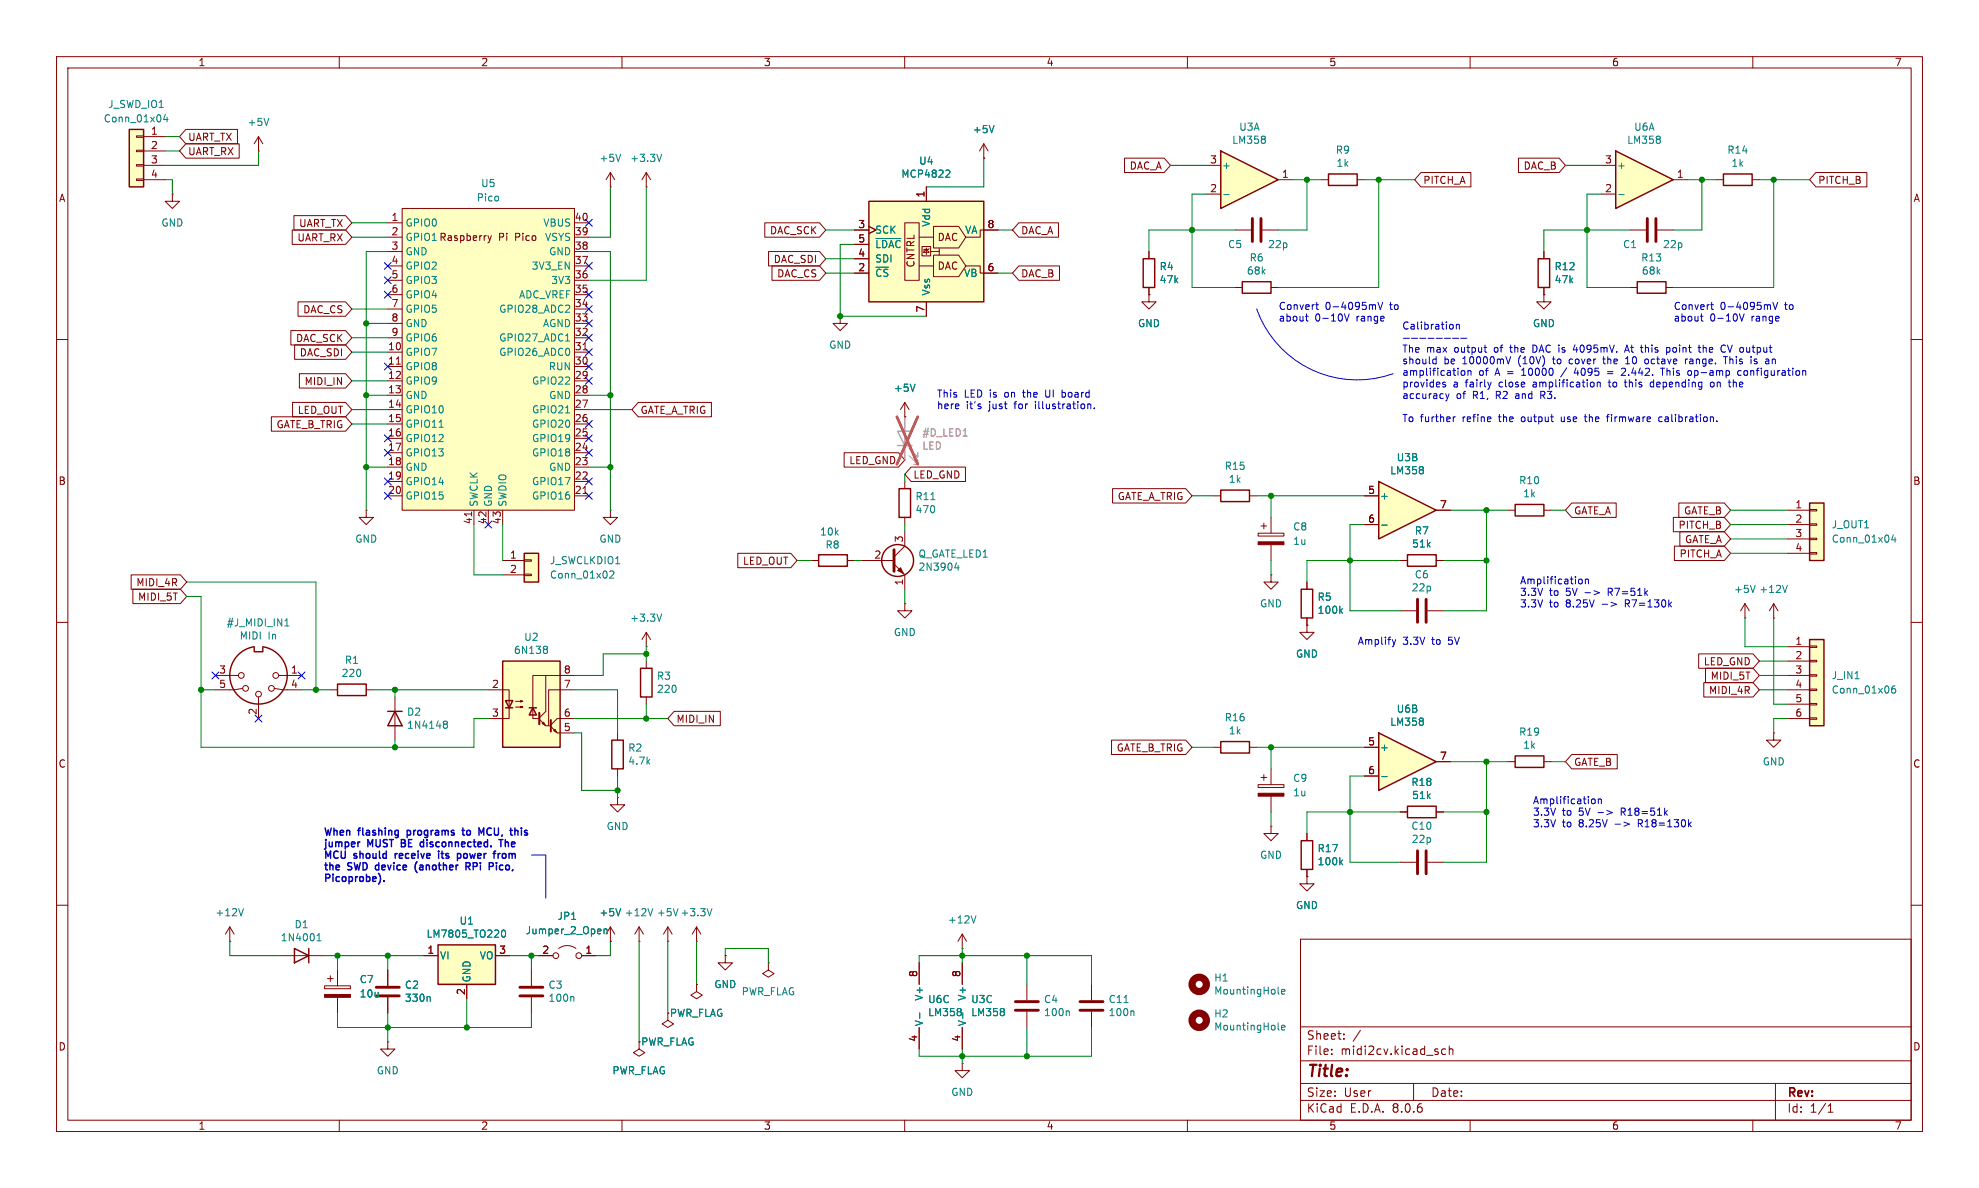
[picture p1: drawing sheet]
<svg xmlns="http://www.w3.org/2000/svg" width="350mm" height="210mm" viewBox="0 0 350 210" stroke-linecap="round" stroke-linejoin="round" font-family="sans-serif">
<g fill="none" stroke="#840000" stroke-width=".18">
<path d="M10 10h330v190h-330zM12 12h326v186h-326zM60 10v2M110 10v2M160 10v2M210 10v2M260 10v2M310 10v2M233.7 31.8h1.2M240 31.8h1.3M303.5 31.8h1.3M309.9 31.8h1.2"/>
<path d="M10 60h2M338 60h2M266.7 90.2h1.3M273 90.2h1.3M10 110h2M338 110h2M109.2 129.6v1.2M109.2 135.9v1.3M313.7 129.6v1.2h1.3l-1.3 1.3-1.3-1.3h1.3M313.7 129.6h.1M109.2 141v1.3h1.3l-1.3 1.2-1.3-1.2h1.3M109.2 141h.1"/>
<path d="M10 160h2M95.2 168.9h2.6M98.8 167.7a2.54 2.54 0 0 1 3.1 0M102.9 168.9h2.5M107.9 166.4h.1M107.9 163.8l-.7 1.3M107.9 163.8v2.6M107.9 163.8l.8 1.3M230 166h108v32h-108zM338 160h2M60 198v2M110 198v2"/>
<path d="M160 198v2M210 198v2M230 194.5h108M230 191.5h108M230 187.5h108M230 181.5h108M235.5 186.3v.1M235.5 185.5v.1M237.7 183.6v.1M237.7 182.8v.1M240.6 182.1l-1.3 2M250 191.5v3"/>
<path d="M255.7 185.5l-.5-.1-.2 .3v.4l.1 .2h.6M256.3 185.5l.2-.1 .4 .1 .1 .9M256.3 184.9v1.5M260 198v2M310 198v2M314 191.5v6.5M323.3 196.6h.9M323.3 195.5l.4-.4v1.5"/>
<circle cx="98.3" cy="168.9" r=".51"/>
<circle cx="102.4" cy="168.9" r=".51"/>
</g>
<path d="M106.8 164.2v.9M106.8 164.3l.2-.1 .3 .1 .1 .8M109.8 160.6l-.5 1.3" fill="none" stroke="#008484" stroke-width=".18"/>
<path d="M234.9 30.8h5.1v2h-5.1zM304.8 30.8h5.1v2h-5.1zM268 89.2h5v2h-5zM108.2 130.8h2v5.1h-2z" fill="none" stroke="#840000" stroke-width=".25"/>
<path d="M243.8 85.1l10.2 5.1-10.2 5.1z" fill="#ffffc2"/>
<path d="M243.8 85.1l10.2 5.1-10.2 5.1z" fill="none" stroke="#840000" stroke-width=".25"/>
<path d="M222.5 94.3h4.6v.5h-4.6zM223 93h1M223.5 92.5v1M224.8 91.5v2.8M224.8 96.3v2.8M241.3 87.6h2.5M241.3 92.7h2.5M254 90.2h2.5" fill="none" stroke="#840000" stroke-width=".18"/>
<path d="M244.4 92.8h.9M251.7 82.6v.3M251.7 83.2v.4" fill="none" stroke="#008484" stroke-width=".18"/>
<path d="M222.5 95.8h4.6v.5h-4.6z" fill="#840000" stroke="#840000" stroke-width=".18"/>
<path d="M285.7 26.7l10.2 5.1-10.2 5z" fill="#ffffc2"/>
<path d="M285.7 26.7l10.2 5.1-10.2 5z" fill="none" stroke="#840000" stroke-width=".25"/>
<path d="M283.2 34.3h2.5M283.2 29.2h2.5M295.9 31.8h2.5M288.3 40.7h2.8M293.1 40.7h2.8M308.6 109.2h.1M308.6 106.7l-.8 1.3M308.6 106.7v2.5M308.6 106.7l.8 1.3" fill="none" stroke="#840000" stroke-width=".18"/>
<path d="M286.3 34.4h.9M293.6 24.2v.3M293.6 24.7v.5M310.4 103.5l-.4 1.2" fill="none" stroke="#008484" stroke-width=".18"/>
<path d="M291.3 38.6v4.1M292.9 38.6v4.1" fill="none" stroke="#840000" stroke-width=".51"/>
<path d="M320 88.9h2.6v10.2h-2.6z" fill="#ffffc2"/>
<g fill="none" stroke="#840000" stroke-width=".18">
<path d="M218.4 50.8h1.3M224.8 50.8h1.3M214.6 87.6h1.3M221 87.6h1.2M316.2 90.2h3.8M316.2 92.7h3.8M316.2 95.3h3.8M316.2 97.8h3.8M320 97.7h1.3v.2h-1.3zM320 95.1h1.3v.3h-1.3zM320 92.6h1.3v.3h-1.3zM320 90.1h1.3v.2h-1.3z"/>
<path d="M114.3 114.3h.1M114.3 111.8l-.8 1.2M114.3 111.8v2.5M114.3 116.9v1.2M114.3 111.8l.8 1.2M313.7 109.2h.1M313.7 106.7l-.8 1.3M313.7 106.7v2.5M313.7 106.7l.8 1.3M114.3 123.2v1.3M170.2 167.7h.1M170.2 165.1l-.8 1.3"/>
<path d="M170.2 165.1v2.6M170.2 170.2v3.8M170.2 165.1l.7 1.3M181.6 174v2.8M181.6 178.8v2.8M170.2 181.6v3.8"/>
</g>
<path d="M219.7 49.8h5.1v2h-5.1zM215.9 86.6h5.1v2.1h-5.1zM320 88.9h2.6v10.2h-2.6zM113.3 118.1h2v5.1h-2z" fill="none" stroke="#840000" stroke-width=".25"/>
<path d="M334.8 94.5l-.3 .9h.8M335.1 95v.8M117 108.5l-.4 1.3M316.1 103.5l-.4 1.2M170.3 179v1M172.6 161.9l-.4 1.3M177.6 178.4v.3M177.6 178.9v.5M188.9 178.7l.2 .2v.6" fill="none" stroke="#008484" stroke-width=".18"/>
<path d="M179.6 178.6h4M179.6 177.1h4" fill="none" stroke="#840000" stroke-width=".51"/>
<path d="M320 113h2.6v15.3h-2.6z" fill="#ffffc2"/>
<g fill="none" stroke="#840000" stroke-width=".18">
<path d="M218.4 40.7h2.8M223.3 40.7h2.8M273 52.1v1.3h1.3l-1.3 1.2-1.2-1.2h1.2M273 52.1h.1M273 44.5v1.2M273 50.8v1.3M288.3 50.8h1.3M294.6 50.8h1.3M143.5 99.1h1.3M149.9 99.1h1.2M316.2 114.3h3.8M316.2 116.9h3.8"/>
<path d="M316.2 119.4h3.8M320 119.3h1.3v.2h-1.3zM320 116.7h1.3v.3h-1.3zM320 114.2h1.3v.2h-1.3zM316.2 121.9h3.8M316.2 124.5h3.8M316.2 127h3.8M320 126.9h1.3v.2h-1.3zM320 124.4h1.3v.2h-1.3zM320 121.8h1.3v.3h-1.3zM193 174v2.8M193 178.8v2.8"/>
</g>
<path d="M272 45.7h2.1v5.1h-2.1zM289.6 49.8h5v2h-5zM144.8 98.1h5.1v2h-5.1zM320 113h2.6v15.3h-2.6z" fill="none" stroke="#840000" stroke-width=".25"/>
<path d="M328.1 120h.7M335.1 121.2l-.3 .1a.85 .85 0 0 0 0 1.2l.4-.1 .1-.4-.3-.3-.3 .1-.2 .2M198.8 177.2h.7M200.4 178.7l.1 .2v.6M226 175.5l.2 .2M226.7 175.3l.6-.1-.1-.3h-.4l-.1 .2v.6h.5M226 181.9l.2 .2M226.7 181.7l.6-.2-.1-.2-.4-.1-.1 .2v.6h.5" fill="none" stroke="#008484" stroke-width=".18"/>
<path d="M221.5 38.6v4.1M223 38.6v4.1M191 178.6h4.1M191 177.1h4.1" fill="none" stroke="#840000" stroke-width=".51"/>
<g fill="none" stroke="#840000" stroke-width="1.3">
<circle cx="212.1" cy="174" r="1.27"/>
<circle cx="212.1" cy="180.4" r="1.27"/>
</g>
<path d="M215.9 26.7l10.2 5.1-10.2 5z" fill="#ffffc2"/>
<path d="M215.9 26.7l10.2 5.1-10.2 5zM45 114.3a5.1 5.1 0 0 0-3.6 7.8 5.1 5.1 0 0 0 8.6 0 5.1 5.1 0 0 0-3.5-7.8M45 114.4v.8h1.5v-.8M59.7 120.9h5.1v2.1h-5.1zM68.6 125.7h2.5M69.8 125.7l1.3 2.6h-2.5zM215.9 131.1h5.1v2h-5.1zM268 133.6h5v2.1h-5zM248.9 142.5h5.1v2h-5.1z" fill="none" stroke="#840000" stroke-width=".25"/>
<g fill="none" stroke="#840000" stroke-width=".18">
<path d="M45.7 26.7h.1M45.7 24.1v2.6M45.7 24.1l-.7 1.3M45.7 24.1l.8 1.3M213.4 34.3h2.5M213.4 29.2h2.5M226.1 31.8h2.5M64.8 90.2v1.3h1.2l-1.2 1.2-1.3-1.2h1.3M64.8 90.2h.1M38.1 119.4h4.1M49.3 119.4h4M42.9 121.7l-1.5 .2h-3.3"/>
<path d="M45.7 123.2v3.8M48.5 121.7l1.5 .2h3.3M58.4 121.9h1.3M64.8 121.9h1.2M69.8 123.2v7.6M214.6 132.1h1.3M221 132.1h1.2M222.5 138.7h4.6v.5h-4.6zM223 137.4h1M223.5 136.9v1M224.8 135.9v2.8M266.7 134.6h1.3"/>
<path d="M273 134.6h1.3M224.8 140.7v2.8M247.6 152.4h2.8M247.6 143.5h1.3M252.5 152.4h2.8M254 143.5h1.3"/>
<circle cx="42.7" cy="119.4" r=".51"/>
<circle cx="48.8" cy="119.4" r=".51"/>
<circle cx="43.4" cy="121.7" r=".51"/>
<circle cx="45.7" cy="122.7" r=".51"/>
<circle cx="48" cy="121.7" r=".51"/>
</g>
<path d="M47.5 20.9l-.4 1.3M216.4 34.4h1M223.7 24.2v.3M223.7 24.7v.5M50.4 110.7h.7M50.5 109.7l.2-.3v1.3M78.5 128h.1M78.5 127.5h.4l.2 .1v.2l-.2 .2M78.6 128h.3M78.6 128l-.1 .1M78.9 128l.2 .3v.3l-.2 .1h-.4" fill="none" stroke="#008484" stroke-width=".18"/>
<path d="M222.5 140.2h4.6v.5h-4.6z" fill="#840000" stroke="#840000" stroke-width=".18"/>
<path d="M250.7 150.4v4.1M252.2 150.4v4.1" fill="none" stroke="#840000" stroke-width=".51"/>
<path d="M88.9 116.9h10.2v15.2h-10.2z" fill="#ffffc2"/>
<path d="M88.9 116.9h10.2v15.2h-10.2zM89.4 123.8h1.3l-.7 1.3zM89.4 125.1h1.3M93.6 125.1h1.3M94.2 125.1l.7 1.3h-1.3z" fill="none" stroke="#840000" stroke-width=".25"/>
<g fill="none" stroke="#840000" stroke-width=".18">
<path d="M107.9 90.2v1.3h1.3l-1.3 1.2-1.2-1.2h1.2M107.9 90.2h.1M96.5 119.4h-2.3v7.6h1M101.6 119.4h-5.1v6.3l-1.1 1.2M86.4 121.9h3.6v5.1h-3.6M91.2 125h1.3l-.4 .1v-.2l.4 .1M91.2 124h1.3l-.4 .1v-.3l.4 .2M95.4 127.1l1.1 1.2h.7M95.9 127.9l.2-.2 .3 .5zM97.4 128.4l1.2 1.2h3M97.9 129.2l.3-.3 .2 .5zM101.6 121.9h-4.6v6.4"/>
<path d="M101.6 127h-3l-1.2 1.2"/>
</g>
<path d="M95.4 126v2M97.4 127.3v2" fill="none" stroke="#840000" stroke-width=".36"/>
<path d="M96.3 114.2h.3l.2 .3-.2 .3M96.3 114.8h.3M96.6 114.8l.2 .2v.3l-.1 .1-.4 .1" fill="none" stroke="#008484" stroke-width=".18"/>
<path d="M22.9 22.9h2.5v10.1h-2.5z" fill="#ffffc2"/>
<path d="M24.1 31.6h1.3v.3h-1.3zM24.1 29.1h1.3v.3h-1.3zM24.1 26.6h1.3v.2h-1.3zM24.1 24h1.3v.3h-1.3zM25.4 24.1h3.8M25.4 26.7h3.8M25.4 29.2h3.8M25.4 31.8h3.8M30.5 34.3v1.3h1.2l-1.2 1.2-1.3-1.2h1.3M30.5 34.3h.1" fill="none" stroke="#840000" stroke-width=".18"/>
<path d="M22.9 22.9h2.5v10.1h-2.5z" fill="none" stroke="#840000" stroke-width=".25"/>
<path d="M29.2 20.2l-.3 .9h.8M29.5 20.7v.9" fill="none" stroke="#008484" stroke-width=".18"/>
<path d="M92.7 97.8h2.5v5.1h-2.5z" fill="#ffffc2"/>
<g fill="none" stroke="#840000" stroke-width=".18">
<path d="M107.9 33h.1M107.9 30.5l-.7 1.3M107.9 30.5v2.5M107.9 30.5l.8 1.3M114.3 33h.1M114.3 30.5l-.8 1.3M114.3 30.5v2.5M114.3 30.5l.8 1.3M88.9 99.1h3.8M92.7 99h1.3v.2h-1.3zM247.6 99.1h1.3M254 99.1h1.3"/>
<path d="M88.9 101.6h3.8M92.7 101.5h1.3v.2h-1.3zM160 106.7v1.3h1.3l-1.3 1.2-1.3-1.2h1.3M160 106.7h.1M224.8 101.6v1.3h1.3l-1.3 1.3-1.3-1.3h1.3M224.8 101.6h.1M231.1 110.5v1.3h1.3l-1.3 1.2-1.2-1.2h1.2M231.1 110.5h.1M231.1 102.9v1.3M231.1 109.2v1.3M247.6 108h2.8M252.5 108h2.8"/>
<path d="M68.6 184.2v1.2h1.2l-1.2 1.3-1.3-1.3h1.3M68.6 184.2h.1"/>
</g>
<path d="M92.7 97.8h2.5v5.1h-2.5zM248.9 98.1h5.1v2h-5.1zM230.1 104.2h2.1v5h-2.1z" fill="none" stroke="#840000" stroke-width=".25"/>
<path d="M109.8 27.3l-.5 1.2M117 27.3l-.4 1.2M107.8 101l.5-.1 .3 .4-.8 .9h.8M237.1 107.9l.3 .5M237.4 107.6l-.4 .5" fill="none" stroke="#008484" stroke-width=".18"/>
<path d="M250.7 105.9v4.1M252.2 105.9v4.1" fill="none" stroke="#840000" stroke-width=".51"/>
<path d="M77.5 167h10.1v7h-10.1z" fill="#ffffc2"/>
<path d="M77.5 167h10.1v7h-10.1z" fill="none" stroke="#840000" stroke-width=".25"/>
<path d="M74.9 168.9h2.6M82.5 174v2.5M87.6 168.9h2.6M94 171.5v2.8M94 176.3v2.8" fill="none" stroke="#840000" stroke-width=".18"/>
<path d="M88.8 164.5l.2-.1a.68 .68 0 0 1 .4 .6 .68 .68 0 0 1-.4 .7l-.2-.1-.1-.4zM101.3 176.2l.2 .1v.7" fill="none" stroke="#008484" stroke-width=".18"/>
<path d="M91.9 176h4.1M91.9 174.5h4.1" fill="none" stroke="#840000" stroke-width=".51"/>
<path d="M243.8 129.6l10.2 5-10.2 5.1z" fill="#ffffc2"/>
<g fill="none" stroke="#840000" stroke-width=".25">
<path d="M202.2 45.7h2v5.1h-2zM159 86.4h2v5.1h-2zM243.8 129.6l10.2 5-10.2 5.1zM230.1 148.6h2.1v5.1h-2.1zM52.1 167.7l2.5 1.2-2.5 1.3zM54.6 167.7v2.5"/>
<circle cx="158.7" cy="99.1" r="2.82"/>
</g>
<g fill="none" stroke="#840000" stroke-width=".18">
<path d="M148.6 55.9v1.3h1.3l-1.3 1.2-1.3-1.2h1.3M148.6 55.9h.1M203.2 52.1v1.3h1.3l-1.3 1.2-1.3-1.2h1.3M203.2 52.1h.1M203.2 44.5v1.2M203.2 50.8v1.3M160 73.7h.1M160 71.1v2.6M160 71.1l-.7 1.3M160 71.1l.8 1.3M152.4 99.1h5.7M158.1 99.7l1.9 1.9v2.6"/>
<path d="M160 94v2.5l-1.9 1.9M160 85.1v1.3M160 91.5v1.2M241.3 132.1h2.5M241.3 137.2h2.5M254 134.6h2.5M224.8 146.1v1.2h1.3l-1.3 1.3-1.3-1.3h1.3M224.8 146.1h.1M231.1 155v1.2h1.3l-1.3 1.3-1.2-1.3h1.2M231.1 155h.1M231.1 147.3v1.3M231.1 153.7v1.3"/>
<path d="M40.6 166.4h.1M40.6 163.8l-.7 1.3M40.6 163.8v2.6M40.6 163.8l.8 1.3M49.5 168.9h7.6M57.4 174.3h4.6v.5h-4.6zM57.9 173h1M58.4 172.5v1M59.7 171.5v2.8M59.7 176.3v2.8M68.6 171.5v2.8M68.6 176.3v2.8"/>
<path d="M118.1 179.1v1.3l1 .6-1 .6-1-.6 1-.6M123.2 174v1.3l1 .6-1 .6-1-.6 1-.6M123.2 174h.1M162.6 170.2v3.8M113 184.2v1.2l1 .7-1 .6-1-.6 1-.7M162.6 181.6v3.8"/>
</g>
<g fill="none" stroke="#008484" stroke-width=".18">
<path d="M161.8 67.9l-.4 1.3M164.6 88.3h.8M169.2 99.5l-.3 .9h.7M169.5 100v.8M244.4 137.3h.9M251.7 127.1v.3M251.7 127.6v.5M237.1 152.4l.3 .5M237.4 152l-.4 .5M43.1 160.6l-.5 1.3M56.1 166.3h.7M56.1 165.4l.3-.4v1.3"/>
<path d="M75.9 176.2l.2 .1v.7M162.7 179v1M169.9 178.4v.3M169.9 178.9l.1 .4"/>
</g>
<g fill="#840000" stroke="#840000" stroke-width=".18">
<path d="M57.4 175.8h4.6v.5h-4.6z"/>
<path d="M158.7 100.9l.6-.6 .5 1.1z"/>
</g>
<path d="M158.1 97.2v3.8M66.5 176h4.1M66.5 174.5h4.1" fill="none" stroke="#840000" stroke-width=".51"/>
<path d="M158.7 76.2h2.6l-1.3 2.6zM158.7 78.8h2.6" fill="none" stroke="#a1a1a1" stroke-width=".25"/>
<path d="M160 73.7v7.6M160.8 79.3l1.5 1.5v-.8v.8h-.8M170.3 77.1h.8M160.8 80.5l1.5 1.6v-.8v.8h-.8" fill="none" stroke="#a1a1a1" stroke-width=".18"/>
<path d="M158.6 73.7l3.7 8.4M162.3 73.7l-3.7 8.4" fill="none" stroke="#e65255" stroke-width=".46"/>
<path d="M71.1 36.8h30.5v53.4h-30.5z" fill="#ffffc2"/>
<g fill="none" stroke="#840000" stroke-width=".18">
<path d="M68.6 39.4h2.5M71.1 36.8h30.5v53.4h-30.5zM101.6 39.4h2.5M174 28h.1M174 25.4l-.8 1.3M174 25.4v2.6M174 25.4l.8 1.3M68.6 41.9h2.5M68.6 44.5h2.5M68.6 59.7h2.5M68.6 57.2h2.5M68.6 54.6h2.5"/>
<path d="M68.6 52.1h2.5M68.6 49.5h2.5M68.6 47h2.5M86.3 41.7l.3 .8M86.6 42.5l-.3 .4M86.9 41.7l-.3 .8M101.6 41.9h2.5M101.6 44.5h2.5M101.6 59.7h2.5M101.6 57.2h2.5M101.6 54.6h2.5M101.6 52.1h2.5"/>
<path d="M101.6 49.5h2.5M101.6 47h2.5M68.6 62.2h2.5M68.6 64.8h2.5M68.6 67.3h2.5M68.6 69.9h2.5M68.6 72.4h2.5M68.6 74.9h2.5M68.6 77.5h2.5M70.1 64.4h.7M101.6 62.2h2.5M101.6 64.8h2.5"/>
<path d="M101.6 67.3h2.5M101.6 69.9h2.5M101.6 72.4h2.5M101.6 74.9h2.5M101.6 77.5h2.5M103.1 61.8h.7M68.6 80h2.5M68.6 82.6h2.5M68.6 85.1h2.5M68.6 87.6h2.5M83.4 90.5v.7M83.8 90.2v2.5"/>
<path d="M86.4 90.2v2.5M88.9 90.2v2.5M101.6 80h2.5M101.6 82.6h2.5M101.6 85.1h2.5M101.6 87.6h2.5M103.1 87.2h.7M118.1 166.4h.1M118.1 163.8l-.8 1.3M118.1 163.8v2.6M118.1 163.8l.8 1.3M123.2 166.4h.1"/>
<path d="M123.2 163.8l-.8 1.3M123.2 163.8v2.6M123.2 163.8l.8 1.3M128.3 168.9v1.3h1.2l-1.2 1.3-1.3-1.3h1.3M128.3 168.9h.1M135.9 170.2v1.3l1 .6-1 .6-1-.6 1-.6M135.9 170.2h.1"/>
</g>
<path d="M175.8 22.2l-.4 1.3M77.7 75.5h.7M100 73h.7M100 60.3h.7M125.9 160.6l-.4 1.3" fill="none" stroke="#008484" stroke-width=".18"/>
<path d="M153.7 35.6h20.3v17.8h-20.3z" fill="#ffffc2"/>
<g fill="none" stroke="#840000" stroke-width=".18">
<path d="M32.9 22.9h9.1v2.5h-9.1l-1.2-1.3zM32.9 25.4h9.4v2.6h-9.4l-1.2-1.3zM52 38.1h9.1l1.1 1.3-1.1 1.3h-9.1zM135.3 39.4h9.6l1.1 1.3-1.1 1.2h-9.6zM160 39.4h2.6v10.1h-2.6zM163.8 33v2.6M174 28h.1M180.2 39.4h7v2.5h-7l-1.1-1.2zM198.9 28h7l1.1 1.2-1.1 1.3h-7zM251.3 30.5h8.8v2.5h-8.8l-1.1-1.2zM268.5 28h7.2l1.2 1.2-1.2 1.3h-7.2zM321.2 30.5h9v2.5h-9l-1.2-1.2z"/>
<path d="M51.4 58.4h9.7l1.1 1.3-1.1 1.3h-9.7zM51.7 40.7h9.4l1.1 1.2-1.1 1.3h-9.4zM52.7 53.4h8.4l1.1 1.2-1.1 1.3h-8.4zM135.9 44.5h9l1.1 1.2-1.1 1.3h-9zM136.5 47h8.4l1.1 1.3-1.1 1.2h-8.4zM151.1 48.3h2.6M151.1 40.7h2.6M151.1 45.7h2.6M151.1 43.2h2.6M153.7 40l1.2 .7-1.2 .6M162.6 47h2.5M162.6 41.9h2.5"/>
<path d="M163.1 43.6h1.5v1.6h-1.5zM163.3 44.6l.5-.5 .5 .5zM163.8 43.8v1.2M163.8 53.4v2.5M164.3 44l-.1 .1h-.8l-.1 .1M165.1 45.1h4.4l1.3 1.9-1.3 1.9h-4.4zM165.1 40h4.4l1.3 1.9-1.3 1.9h-4.4zM166.1 44v.5h-1.5M166.1 44.3v.8M170.8 47h2.6v1.3h3.1M176.5 40.7h-3.1v1.2h-2.6M180.2 47h7.2v2.5h-7.2l-1.1-1.2z"/>
<path d="M203.2 52.1h.1M203.2 44.5v1.2M203.2 50.8v1.3M273 52.1h.1M273 44.5v1.2M273 50.8v1.3M48 73.7h13.1l1.1 1.2-1.1 1.3h-13.1zM51.7 71.1h9.4l1.1 1.3-1.1 1.3h-9.4zM52.1 61h9l1.1 1.2-1.1 1.3h-9zM53 66.1h8.1l1.1 1.2-1.1 1.3h-8.1zM112.9 71.1h12.9v2.6h-12.9l-1.1-1.3zM160 73.7h.1"/>
<path d="M130.5 97.8h9.4l1.1 1.3-1.1 1.2h-9.4zM149.3 80h9.6l1.1 1.3-1.1 1.3h-9.6zM161.1 82.6h9.7v2.5h-9.7l-1.1-1.3zM196.8 86.4h12.9l1.1 1.2-1.1 1.3h-12.9zM241.3 87.6h2.5M241.3 92.7h2.5M247.6 99.1h1.3M254 99.1h1.3M254 90.2h2.5M278 88.9h7.8v2.6h-7.8l-1.1-1.3zM295.9 91.5h9.1l1.1 1.2-1.1 1.3h-9.1zM296.1 96.5h8.9l1.1 1.3-1.1 1.3h-8.9z"/>
<path d="M296.9 88.9h8.1l1.1 1.3-1.1 1.3h-8.1zM297.1 94h7.9l1.1 1.3-1.1 1.2h-7.9zM23.2 101.6h8.7l1.1 1.3-1.1 1.3h-8.7zM23.5 104.2h8.4l1.1 1.2-1.1 1.3h-8.4zM231.1 110.5h.1M231.1 102.9v1.3M231.1 109.2v1.3M300.4 115.6h9.6l1.1 1.3-1.1 1.2h-9.6zM301.6 118.1h8.4l1.1 1.3-1.1 1.3h-8.4zM119.2 125.7h8.2v2.6h-8.2l-1.1-1.3zM196.6 130.8h13.1l1.1 1.3-1.1 1.3h-13.1zM241.3 132.1h2.5"/>
<path d="M241.3 137.2h2.5M254 134.6h2.5M278 133.4h8v2.5h-8l-1.1-1.3zM301.3 120.7h8.7l1.1 1.2-1.1 1.3h-8.7zM231.1 155h.1M231.1 147.3v1.3M231.1 153.7v1.3M247.6 143.5h1.3M254 143.5h1.3M59.7 171.5v2.8M59.7 176.3v2.8M68.6 171.5v2.8"/>
<path d="M68.6 176.3v2.8M74.9 168.9h2.6M82.5 174v2.5M87.6 168.9h2.6M95.2 168.9h2.6M102.9 168.9h2.5M107.9 166.4h.1M113 166.4h.1M113 163.8l-.7 1.3M113 163.8v2.6M113 163.8l.8 1.3M123.2 174h.1"/>
<path d="M128.3 168.9h.1M162.6 170.2v3.8M170.2 170.2v3.8M162.6 181.6v3.8M170.2 188v1.2h1.2l-1.2 1.3-1.3-1.3h1.3M170.2 188h.1M170.2 181.6v3.8"/>
</g>
<path d="M153.7 35.6h20.3v17.8h-20.3z" fill="none" stroke="#840000" stroke-width=".25"/>
<g fill="none" stroke="#008484" stroke-width=".18">
<path d="M167.5 30.1h.4l.1 .3-.8 .9h.8M175.8 22.2l-.4 1.3M154.9 42.2h4.4M161.8 67.9l-.4 1.3M244.4 92.8h.9M251.7 82.6v.3M251.7 83.2v.4M237.1 107.9l.3 .5M237.4 107.6l-.4 .5M244.4 137.3h.9M251.7 127.1v.3M251.7 127.6v.5"/>
<path d="M237.1 152.4l.3 .5M237.4 152l-.4 .5M75.9 176.2l.2 .1v.7M88.8 164.5l.2-.1a.68 .68 0 0 1 .4 .6 .68 .68 0 0 1-.4 .7l-.2-.1-.1-.4zM106.8 164.2v.9M106.8 164.3l.2-.1 .3 .1 .1 .8M109.8 160.6l-.5 1.3M115.4 160.6l-.4 1.3M162.7 179v1M169.9 178.4v.3M169.9 178.9l.1 .4M170.3 179v1"/>
<path d="M177.6 178.4v.3M177.6 178.9v.5"/>
</g>
<g fill="none" stroke="#0000c2" stroke-width=".18">
<path d="M222.2 54.6a18.9 18.9 0 0 0 24.2 11.5M230.9 55.9h.5M231.1 56.6l.3 .2M232.7 53.9h.5M232.9 53.4v1.1l.3 .2M237.8 55.5l.4 1.3 .4-1.3M243.1 53.9l.2 .1v.7M243.7 53.4l.4 1.3 .4-1.3M248.2 59.8h1.1M249.6 59.8h1.1M251.1 59.8h1.1M252.5 59.8h1.1"/>
<path d="M254 59.8h1.1M255.4 59.8h1.1M256.8 57.3l.2 .3v.3l-.2 .3M256.9 59.8h1.1M257.6 57.5l.1-.2 .3 .1 .1 .8M257.6 57.3v.9M258.3 59.8h1.1M300.7 55.9h.5M300.9 56.6l.3 .2M302.5 53.9h.5M302.7 53.4v1.1l.3 .2M307.6 55.5l.4 1.3 .5-1.3"/>
<path d="M312.9 53.9l.2 .1v.7M313.5 53.4l.5 1.3 .4-1.3M184.9 68.9v1.1l.3 .2M187.8 68.9v1.3M187.8 70.1l.4 .1M188.2 69.4h-.4M192.4 71.5h.5v.7M193.5 72.1v.1M253.6 63.5h.4M254 63v1.3M254 64.3h-.4M255.1 67.8l.6 .4-.2 .2-.4-.1"/>
<path d="M255.6 67.6h-.3l-.2 .1M255.7 69.6l.3 .8M256 70.4l-.3 .5M256.3 69.6l-.3 .8M257 73.7v.8M257.4 73.7l-.4 .2M258.5 65.6l.1-.1 .4 .1 .1 .5-.1 .2-.4 .1-.1-.2zM259.6 65.6l.2-.1 .3 .1 .1 .8M259.6 65.5v.9M262.5 61.4h.4M262.8 62.3h.1M263.7 67.6l-.3 .8"/>
<path d="M267.2 63l-.4 1.3M269.1 66.4h.7M271.4 61h-.3v1.3h.3M272.5 69.2v1.2M272.5 69.8h.5M276.1 73.7v.7l.2 .1M277.1 65l-1.1 1.7M277.8 63.5l-.3 .2v.4l.3 .2M278.5 60.9l-.3 .9h.8M278.7 65l-.3 .9h.8M280.2 73.7h.5M280.4 73.3v1.1l.3 .1"/>
<path d="M281.9 67.7v.6M282.5 67.7l.2-.1h.3v.8M282.5 67.6v.8M283.4 63.5h.5M283.6 63v1.1l.3 .2M284.1 73.7h.5M284.3 65.7h1M284.3 66.1h1M284.4 67.6h.5M284.6 67.1l.1 1.2M284.6 73.3l-.3 .1v1.1M287 65.1l-.2 .1"/>
<path d="M287.3 65.1l.2 .2M287.3 67.6h.4M287.3 62.3l.4-1.3 .5 1.3M287.4 61.9h.6M287.4 67.1v1.1l.3 .2M287.5 64.3h.7M287.5 63.4l.4-.4v1.3M287.5 65.4l-.8 1h.8M291 61v1.3M291 63.5h.3l.2 .2v.5l-.2 .1h-.3M291.2 61.4l-.2 .1M292.5 67.6h-.4l-.3 .2 .2 .5h.5"/>
<path d="M294 73.7h-.4l-.2 .2 .1 .6h.5M294 65.1v1.3M294.9 61.4h.2l.3 .3-.1 .4-.4 .2M295.9 61.5v.6M298.1 63.5v.8M298.4 63.5l-.3 .2M299.2 63.5h-.3M299.3 63.8h-.3l-.2 .2 .1 .3h.4M300.3 61.4h.5M300.7 62.3h.1M301.2 61.5l.4-.1 .2 .2M301.2 61v1.3"/>
<path d="M302.6 67.7l.1-.1 .4 .1 .1 .5-.2 .1-.3 .1-.1-.1zM303.6 74.4v.1M304.8 63h.7M305.2 63v1.3M305.5 61l.4 1.3M305.9 63v1.3M306.1 63.5l-.2 .1M306.5 67.1v1.3M306.7 67.6l-.2 .1M307.9 65.6l-.3-.1-.3 .3 .2 .5h.4M308.8 65.5l-.3 .1-.1 .2 .1 .4 .3 .2M310.4 63.9h.3l.1 .2-.2 .2h-.2"/>
<path d="M310.4 63.5h.3M313.4 63.6l.2-.1h.3l.1 .8M313.4 63.5v.8M246.2 113.1l.3 .8M246.5 113.9l-.1 .3M246.8 113.1l-.3 .8M279.2 102.5l.4-.1 .2 .2-.1 .6h-.3l-.2-.1M280.3 104.8h1M280.4 102.4v.8M280.4 102.5l.2-.1h.3v.8M281.9 104.4l1 .4-1 .3M283.3 106.8h1"/>
<path d="M284.9 106.5l1 .3-1 .4M295.3 106.8l.3 .5M295.6 106.5l-.5 .4M94 151.1h2.5v7.7M281.5 141.3l.4-.1 .2 .3-.1 .5-.3 .1-.2-.1M282.6 143.6h1M282.7 141.3l.1-.1 .4 .1v.8M282.7 141.2v.9M284.2 143.3l.9 .3-.9 .4M285.6 145.7h1M287.2 145.3l1 .4-1 .3M294.5 143.6l.4 .5"/>
<path d="M294.9 143.3l-.5 .5M298.8 145.7l.3 .5M299.1 145.3l-.5 .5"/>
</g>
<g fill="none" stroke="#0000c2" stroke-width=".25">
<path d="M63.5 148.8h.2M66.4 153v.6M67.9 155.7v.1M69.9 150.9v.8M70 151l-.1 .1M71 149h.4M71.4 148.4h-.4v1.3h.5M72 146.8v1.3M72 147.6h.1M72.1 146.8h-.1M73.7 152.4a1.47 1.47 0 0 0 .1 1.8M74.4 148.9h.5"/>
<path d="M74.4 149.6h.5M77.6 150.5v.1M77.6 150.9v.8M78 150.9h.5M81 150.9h.4l.1 .2-.1 .5-.4 .1M81.7 146.8h.5M81.9 146.4v1l.3 .2M82.4 152.5v1.3M82.7 153.2l.4 .6M83.1 152.7l-.1 .4-.6 .1M85.1 147.3l.5-.9v1.2M87.8 152.9v.9"/>
<path d="M88.5 150.9h-.3M88.6 148.4v1.3M88.9 151v.6M89.4 148.4v1.3M89.4 148.9h.1M91.2 146.8l.4 .2v.6"/>
</g>
<g fill="none" stroke="#008400" stroke-width=".18">
<path d="M29.2 31.8h1.3v2.5M29.2 26.7h2.5M29.2 24.1h2.5M45.7 26.7v2.5h-16.5M62.2 39.4h6.4M107.9 33v8.9h-3.8M114.3 33v16.5h-10.2M174 28v5h-10.2M207 29.2h6.4M213.4 34.3h-2.6v16.5h7.6M228.6 31.8h5.1M231.1 31.8v8.9h-5"/>
<path d="M241.3 31.8h8.9M243.8 31.8v19h-17.7M276.9 29.2h6.3M283.2 34.3h-2.5v16.5h7.6M298.4 31.8h5.1M301 31.8v8.9h-5.1M311.1 31.8h8.9M313.7 31.8v19h-17.8M62.2 41.9h6.4M62.2 59.7h6.4M62.2 54.6h6.4M64.8 57.2h3.8"/>
<path d="M68.6 44.5h-3.8v45.7M104.1 44.5h3.8v45.7M146 40.7h5.1M146 48.3h5.1M146 45.7h5.1M151.1 43.2h-2.5v12.7h15.2M176.5 40.7h2.6M176.5 48.3h2.6M218.4 40.7h-15.2v3.8M288.3 40.7h-15.3v3.8M62.2 67.3h6.4M62.2 62.2h6.4"/>
<path d="M62.2 74.9h6.4M62.2 72.4h6.4M64.8 69.9h3.8M104.1 69.9h3.8M104.1 72.4h7.7M64.8 82.6h3.8M83.8 92.7v8.9h5.1M88.9 92.7v6.4M104.1 82.6h3.8M141 99.1h2.5M151.1 99.1h1.3M160 83.8v1.3"/>
<path d="M160 92.7v1.3M210.8 87.6h3.8M222.2 87.6h19.1M224.8 87.6v3.9M224.8 99.1v2.5M241.3 92.7h-2.5v15.3h8.8M247.6 99.1h-16.5v3.8M255.3 99.1h7.6M256.5 90.2h10.2M262.9 90.2v17.8h-7.6M274.3 90.2h2.6M306.1 90.2h10.1"/>
<path d="M306.1 92.7h10.1M306.1 97.8h10.1M306.1 95.3h10.1M33 105.4h2.6v26.7h48.2v-5.1h2.6M33 102.9h22.9v19M114.3 114.3v2.6M114.3 115.6h-7.6v3.8h-5.1M160 104.2v2.5M308.6 109.2v5.1h7.6M311.1 116.9h5.1M311.1 119.4h5.1M313.7 109.2v15.3h2.5"/>
<path d="M35.6 121.9h2.5M53.3 121.9h5.1M66 121.9h20.4M69.8 121.9v1.3M69.8 130.8v1.3M101.6 121.9h7.6v7.7M101.6 127h16.5M101.6 129.6h1.3v10.1h6.3M109.2 137.2v3.8M114.3 124.5v2.5M210.8 132.1h3.8M222.2 132.1h19.1"/>
<path d="M224.8 132.1v3.8M241.3 137.2h-2.5v15.2h8.8M256.5 134.6h10.2M262.9 134.6v17.8h-7.6M274.3 134.6h2.6M311.1 121.9h5.1M316.2 127h-2.5v2.6M224.8 143.5v2.6M247.6 143.5h-16.5v3.8M255.3 143.5h7.6M40.6 166.4v2.5h8.9M57.1 168.9h17.8"/>
<path d="M59.7 179.1v2.5h34.3v-2.5M59.7 168.9v2.6M68.6 168.9v2.6M68.6 179.1v5.1M82.5 176.5v5.1M90.2 168.9h5M94 168.9v2.6M107.9 166.4v2.5h-2.5M113 166.4v17.8M118.1 166.4v12.7M123.2 166.4v7.6M128.3 168.9v-1.2h7.6v2.5"/>
<path d="M162.6 170.2v-1.3h30.4v5.1M170.2 167.7v2.5M181.6 168.9v5.1M170.2 185.4v2.6M181.6 181.6v5.1M193 181.6v5.1h-30.4v-1.3"/>
</g>
<g fill="none" stroke="#000084" stroke-width=".18">
<path d="M103.5 38.8l1.2 1.2M104.7 38.8l-1.2 1.2M68 46.4l1.2 1.2M68 48.9l1.2 1.3M68 51.5l1.2 1.2M69.2 46.4l-1.2 1.2M69.2 48.9l-1.2 1.3M69.2 51.5l-1.2 1.2M103.5 46.4l1.2 1.2M103.5 51.5l1.2 1.2M103.5 54l1.2 1.2M103.5 56.6l1.2 1.2"/>
<path d="M103.5 59.1l1.2 1.2M104.7 46.4l-1.2 1.2M104.7 51.5l-1.2 1.2M104.7 54l-1.2 1.2M104.7 56.6l-1.2 1.2M104.7 59.1l-1.2 1.2M68 64.2l1.2 1.2M68 76.9l1.2 1.2M68 79.4l1.2 1.2M69.2 64.2l-1.2 1.2M69.2 76.9l-1.2 1.2M69.2 79.4l-1.2 1.2"/>
<path d="M103.5 74.3l1.2 1.3M103.5 76.9l1.2 1.2M103.5 79.4l1.2 1.2M103.5 66.7l1.2 1.2M103.5 61.6l1.2 1.3M103.5 64.2l1.2 1.2M104.7 74.3l-1.2 1.3M104.7 76.9l-1.2 1.2M104.7 79.4l-1.2 1.2M104.7 66.7l-1.2 1.2M104.7 61.6l-1.2 1.3M104.7 64.2l-1.2 1.2"/>
<path d="M68 87l1.2 1.3M68 84.5l1.2 1.2M69.2 87l-1.2 1.3M69.2 84.5l-1.2 1.2M85.8 92.1l1.2 1.2M87 92.1l-1.2 1.2M103.5 84.5l1.2 1.2M103.5 87l1.2 1.3M104.7 84.5l-1.2 1.2M104.7 87l-1.2 1.3M37.5 118.8l1.2 1.2M38.7 118.8l-1.2 1.2"/>
<path d="M52.7 118.8l1.2 1.2M53.9 118.8l-1.2 1.2M45.1 126.4l1.2 1.2M46.3 126.4l-1.2 1.2"/>
</g>
<path d="M160 73.7v2.5M160 78.8v2.5M170.3 77.1h.8" fill="none" stroke="#a1a1a1" stroke-width=".18"/>
<path d="M158.6 73.7l3.7 8.4M162.3 73.7l-3.7 8.4" fill="none" stroke="#e65255" stroke-width=".46"/>
<g fill="#008400" stroke="#008400" stroke-width=".18">
<circle cx="313.7" cy="31.8" r=".46"/>
<circle cx="301" cy="31.8" r=".46"/>
<circle cx="280.7" cy="40.7" r=".46"/>
<circle cx="224.8" cy="87.6" r=".46"/>
<circle cx="238.8" cy="143.5" r=".46"/>
<circle cx="238.8" cy="99.1" r=".46"/>
<circle cx="148.6" cy="55.9" r=".46"/>
<circle cx="262.9" cy="99.1" r=".46"/>
<circle cx="262.9" cy="134.6" r=".46"/>
<circle cx="262.9" cy="143.5" r=".46"/>
<circle cx="231.1" cy="31.8" r=".46"/>
<circle cx="243.8" cy="31.8" r=".46"/>
<circle cx="262.9" cy="90.2" r=".46"/>
<circle cx="210.8" cy="40.7" r=".46"/>
<circle cx="55.9" cy="121.9" r=".46"/>
<circle cx="64.8" cy="82.6" r=".46"/>
<circle cx="35.6" cy="121.9" r=".46"/>
<circle cx="114.3" cy="115.6" r=".46"/>
<circle cx="114.3" cy="127" r=".46"/>
<circle cx="107.9" cy="69.9" r=".46"/>
<circle cx="107.9" cy="82.6" r=".46"/>
<circle cx="170.2" cy="186.7" r=".46"/>
<circle cx="170.2" cy="168.9" r=".46"/>
<circle cx="82.5" cy="181.6" r=".46"/>
<circle cx="68.6" cy="168.9" r=".46"/>
<circle cx="94" cy="168.9" r=".46"/>
<circle cx="59.7" cy="168.9" r=".46"/>
<circle cx="68.6" cy="181.6" r=".46"/>
<circle cx="64.8" cy="57.2" r=".46"/>
<circle cx="64.8" cy="69.9" r=".46"/>
<circle cx="224.8" cy="132.1" r=".46"/>
<circle cx="181.6" cy="168.9" r=".46"/>
<circle cx="181.6" cy="186.7" r=".46"/>
<circle cx="69.8" cy="132.1" r=".46"/>
<circle cx="69.8" cy="121.9" r=".46"/>
<circle cx="109.2" cy="139.7" r=".46"/>
</g>
<text font-size="2.8" fill="#840000" x="231" y="190.9">Title:</text>
<g font-size="2.1" fill="#840000">
<text x="231" y="184">Sheet:</text>
<text x="231" y="186.7">File:</text>
<text x="237.1" y="186.7">midi2cv.kicad_sch</text>
<text x="231" y="196.9">KiCad</text>
<text x="231" y="194.1">Size:</text>
<text x="237.7" y="194.1">User</text>
<text x="238.7" y="196.9">E.D.A.</text>
<text x="246.3" y="196.9">8.0.6</text>
<text x="253" y="194.1">Date:</text>
<text x="316" y="194.3">Rev:</text>
<text x="316" y="196.9">Id:</text>
<text x="320.1" y="196.9">1/1</text>
</g>
<g font-size="1.8" fill="#840000">
<text x="35" y="11.9">1</text>
<text x="85" y="11.9">2</text>
<text x="135" y="11.9">3</text>
<text x="185" y="11.9">4</text>
<text x="235" y="11.9">5</text>
<text x="285" y="11.9">6</text>
<text x="335" y="11.9">7</text>
<text x="26.6" y="23.9">1</text>
<text x="26.6" y="26.4">2</text>
<text x="26.6" y="29">3</text>
<text x="33.2" y="25.1">UART_TX</text>
<text x="33.2" y="27.6">UART_RX</text>
<text x="213.9" y="29">3</text>
<text x="283.8" y="29">3</text>
<text x="10.3" y="35.9">A</text>
<text x="26.6" y="31.5">4</text>
<text x="163.6" y="35" transform="rotate(-90 163.6 35)">1</text>
<text x="199.7" y="30.2">DAC_A</text>
<text x="213.9" y="34.1">2</text>
<text x="226.6" y="31.5">1</text>
<text x="251.6" y="32.7">PITCH_A</text>
<text x="269.4" y="30.2">DAC_B</text>
<text x="283.8" y="34.1">2</text>
<text x="296.5" y="31.5">1</text>
<text x="321.5" y="32.7">PITCH_B</text>
<text x="338.3" y="35.9">A</text>
<text x="52.8" y="40.3">UART_TX</text>
<text x="69.1" y="39.1">1</text>
<text x="69.1" y="41.7">2</text>
<text x="101.6" y="41.7">39</text>
<text x="101.6" y="39.1">40</text>
<text x="136.1" y="41.6">DAC_SCK</text>
<text x="151.7" y="40.4">3</text>
<text x="174.6" y="40.4">8</text>
<text x="180.5" y="41.6">DAC_A</text>
<text x="52.5" y="42.9">UART_RX</text>
<text x="69.1" y="44.2">3</text>
<text x="69.1" y="46.8">4</text>
<text x="88.2" y="42.8">Pi</text>
<text x="91.2" y="42.8">Pico</text>
<text x="101.6" y="46.8">37</text>
<text x="101.6" y="44.2">38</text>
<text x="136.7" y="46.7">DAC_SDI</text>
<text x="151.7" y="45.5">4</text>
<text x="151.7" y="42.9">5</text>
<text x="161.9" y="47.4" transform="rotate(-90 161.9 47.4)">CNTRL</text>
<text x="165.7" y="47.9">DAC</text>
<text x="165.7" y="42.8">DAC</text>
<text x="69.1" y="49.3">5</text>
<text x="69.1" y="51.8">6</text>
<text x="101.6" y="51.8">35</text>
<text x="101.6" y="49.3">36</text>
<text x="137.3" y="49.2">DAC_CS</text>
<text x="151.7" y="48">2</text>
<text x="174.6" y="48">6</text>
<text x="180.5" y="49.2">DAC_B</text>
<text x="53.5" y="55.6">DAC_CS</text>
<text x="69.1" y="54.4">7</text>
<text x="69.1" y="56.9">8</text>
<text x="69.1" y="59.5">9</text>
<text x="101.6" y="59.5">32</text>
<text x="101.6" y="56.9">33</text>
<text x="101.6" y="54.4">34</text>
<text x="163.6" y="55.3" transform="rotate(-90 163.6 55.3)">7</text>
<text x="52.3" y="60.7">DAC_SCK</text>
<text x="52.9" y="63.2">DAC_SDI</text>
<text x="68.5" y="62">10</text>
<text x="68.5" y="64.5">11</text>
<text x="101.6" y="64.5">30</text>
<text x="101.6" y="62">31</text>
<text x="53.8" y="68.3">MIDI_IN</text>
<text x="68.5" y="67.1">12</text>
<text x="68.5" y="69.6">13</text>
<text x="101.6" y="69.6">28</text>
<text x="101.6" y="67.1">29</text>
<text x="48.8" y="75.9">GATE_B_TRIG</text>
<text x="52.6" y="73.4">LED_OUT</text>
<text x="68.5" y="72.2">14</text>
<text x="68.5" y="74.7">15</text>
<text x="68.5" y="77.2">16</text>
<text x="101.6" y="77.2">25</text>
<text x="101.6" y="74.7">26</text>
<text x="101.6" y="72.2">27</text>
<text x="113.2" y="73.4">GATE_A_TRIG</text>
<text x="68.5" y="79.8">17</text>
<text x="68.5" y="82.3">18</text>
<text x="101.6" y="82.3">23</text>
<text x="101.6" y="79.8">24</text>
<text x="150.1" y="82.3">LED_GND</text>
<text x="10.3" y="85.9">B</text>
<text x="68.5" y="84.9">19</text>
<text x="68.5" y="87.4">20</text>
<text x="101.6" y="87.4">21</text>
<text x="101.6" y="84.9">22</text>
<text x="161.4" y="84.8">LED_GND</text>
<text x="197.6" y="88.6">GATE_A_TRIG</text>
<text x="241.9" y="87.4">5</text>
<text x="254.6" y="89.9">7</text>
<text x="317.4" y="89.9">1</text>
<text x="338.3" y="85.9">B</text>
<text x="83.6" y="92.8" transform="rotate(-90 83.6 92.8)">41</text>
<text x="86.1" y="92.8" transform="rotate(-90 86.1 92.8)">42</text>
<text x="88.6" y="92.8" transform="rotate(-90 88.6 92.8)">43</text>
<text x="159.8" y="96" transform="rotate(-90 159.8 96)">3</text>
<text x="241.9" y="92.5">6</text>
<text x="278.3" y="91.1">GATE_A</text>
<text x="296.8" y="93.7">PITCH_B</text>
<text x="297.7" y="91.1">GATE_B</text>
<text x="317.4" y="92.5">2</text>
<text x="317.4" y="95">3</text>
<text x="90.1" y="98.8">1</text>
<text x="90.1" y="101.4">2</text>
<text x="131.3" y="100">LED_OUT</text>
<text x="154.6" y="98.8">2</text>
<text x="296.9" y="98.8">PITCH_A</text>
<text x="297.9" y="96.2">GATE_A</text>
<text x="317.4" y="97.6">4</text>
<text x="24" y="103.8">MIDI_4R</text>
<text x="24.3" y="106.4">MIDI_5T</text>
<text x="159.8" y="103.6" transform="rotate(-90 159.8 103.6)">1</text>
<text x="38.7" y="119.1">3</text>
<text x="51.4" y="119.1">1</text>
<text x="99.6" y="119.1">8</text>
<text x="301.2" y="117.8">LED_GND</text>
<text x="317.4" y="114.1">1</text>
<text x="317.4" y="116.6">2</text>
<text x="317.4" y="119.1">3</text>
<text x="38.7" y="121.7">5</text>
<text x="51.4" y="121.7">4</text>
<text x="86.9" y="121.7">2</text>
<text x="99.6" y="121.7">7</text>
<text x="302.1" y="122.9">MIDI_4R</text>
<text x="302.4" y="120.4">MIDI_5T</text>
<text x="317.4" y="121.7">4</text>
<text x="317.4" y="124.2">5</text>
<text x="45.5" y="126.5" transform="rotate(-90 45.5 126.5)">2</text>
<text x="86.9" y="126.8">3</text>
<text x="99.6" y="129.3">5</text>
<text x="99.6" y="126.8">6</text>
<text x="119.5" y="128">MIDI_IN</text>
<text x="241.9" y="131.8">5</text>
<text x="317.4" y="126.8">6</text>
<text x="10.3" y="135.9">C</text>
<text x="197.4" y="133.1">GATE_B_TRIG</text>
<text x="241.9" y="136.9">6</text>
<text x="254.6" y="134.4">7</text>
<text x="278.3" y="135.6">GATE_B</text>
<text x="338.3" y="135.9">C</text>
<text x="75.5" y="168.7">1</text>
<text x="88.2" y="168.7">3</text>
<text x="95.8" y="168.7">2</text>
<text x="103.4" y="168.7">1</text>
<text x="162.3" y="172.8" transform="rotate(-90 162.3 172.8)">8</text>
<text x="169.9" y="172.8" transform="rotate(-90 169.9 172.8)">8</text>
<text x="82.3" y="176" transform="rotate(-90 82.3 176)">2</text>
<text x="118.4" y="180">PWR_FLAG</text>
<text x="10.3" y="185.9">D</text>
<text x="113.3" y="185">PWR_FLAG</text>
<text x="162.3" y="184.2" transform="rotate(-90 162.3 184.2)">4</text>
<text x="169.9" y="184.2" transform="rotate(-90 169.9 184.2)">4</text>
<text x="338.3" y="185.9">D</text>
<text x="35" y="199.9">1</text>
<text x="85" y="199.9">2</text>
<text x="135" y="199.9">3</text>
<text x="185" y="199.9">4</text>
<text x="235" y="199.9">5</text>
<text x="285" y="199.9">6</text>
<text x="335" y="199.9">7</text>
</g>
<g font-size="1.8" fill="#008484">
<text x="18.3" y="21.8">Conn_01x04</text>
<text x="19" y="19.3">J_SWD_IO1</text>
<text x="43.7" y="22.5">+5V</text>
<text x="172" y="23.7">+5V</text>
<text x="219.1" y="23.3">U3A</text>
<text x="288.9" y="23.3">U6A</text>
<text x="105.9" y="28.8">+5V</text>
<text x="111.4" y="28.8">+3.3V</text>
<text x="162.5" y="29.3">U4</text>
<text x="217.8" y="25.6">LM358</text>
<text x="236.1" y="27.4">R9</text>
<text x="236.3" y="29.7">1k</text>
<text x="287.7" y="25.6">LM358</text>
<text x="305.4" y="27.4">R14</text>
<text x="306.1" y="29.7">1k</text>
<text x="84.2" y="35.8">Pico</text>
<text x="85" y="33.3">U5</text>
<text x="159.3" y="31.6">MCP4822</text>
<text x="216" y="30.1">+</text>
<text x="285.9" y="30.1">+</text>
<text x="28.4" y="40.3">GND</text>
<text x="71.6" y="40.3">GPIO0</text>
<text x="96" y="40.3">VBUS</text>
<text x="154.7" y="41.5">SCK</text>
<text x="164.7" y="40.2" transform="rotate(-90 164.7 40.2)">Vdd</text>
<text x="170.6" y="41.5">VA</text>
<text x="71.6" y="42.8">GPIO1 Raspberry</text>
<text x="71.6" y="45.3">GND</text>
<text x="71.6" y="47.9">GPIO2</text>
<text x="93.9" y="47.9">3V3_EN</text>
<text x="96.3" y="42.8">VSYS</text>
<text x="97" y="45.3">GND</text>
<text x="154.7" y="46.6">SDI</text>
<text x="154.7" y="44.1">~{LDAC}</text>
<text x="205" y="48">R4</text>
<text x="217.1" y="44.1">C5</text>
<text x="220.9" y="46.4">R6</text>
<text x="224.2" y="44.1">22p</text>
<text x="274.8" y="48">R12</text>
<text x="286.9" y="44.1">C1</text>
<text x="290.2" y="46.4">R13</text>
<text x="294" y="44.1">22p</text>
<text x="71.6" y="50.4">GPIO3</text>
<text x="71.6" y="53">GPIO4</text>
<text x="91.7" y="53">ADC_VREF</text>
<text x="97.4" y="50.4">3V3</text>
<text x="154.7" y="49.1">~{CS}</text>
<text x="164.7" y="52.3" transform="rotate(-90 164.7 52.3)">Vss</text>
<text x="170.4" y="49.1">VB</text>
<text x="205" y="50.3">47k</text>
<text x="220.4" y="48.7">68k</text>
<text x="274.8" y="50.3">47k</text>
<text x="290.3" y="48.7">68k</text>
<text x="71.6" y="55.5">GPIO5</text>
<text x="71.6" y="58">GND</text>
<text x="88.2" y="55.5">GPIO28_ADC2</text>
<text x="95.9" y="58">AGND</text>
<text x="201.2" y="58">GND</text>
<text x="271" y="58">GND</text>
<text x="71.6" y="63.1">GPIO7</text>
<text x="71.6" y="65.7">GPIO8</text>
<text x="71.6" y="60.6">GPIO6</text>
<text x="88.2" y="63.1">GPIO26_ADC0</text>
<text x="88.2" y="60.6">GPIO27_ADC1</text>
<text x="97" y="65.7">RUN</text>
<text x="146.6" y="61.8">GND</text>
<text x="71.6" y="68.2">GPIO9</text>
<text x="71.6" y="70.7">GND</text>
<text x="94" y="68.2">GPIO22</text>
<text x="97" y="70.7">GND</text>
<text x="158" y="69.5">+5V</text>
<text x="71.6" y="73.3">GPIO10</text>
<text x="71.6" y="75.8">GPIO11</text>
<text x="94" y="75.8">GPIO20</text>
<text x="94" y="73.3">GPIO21</text>
<text x="71.6" y="78.4">GPIO12</text>
<text x="71.6" y="80.9">GPIO13</text>
<text x="71.6" y="83.4">GND</text>
<text x="94" y="80.9">GPIO18</text>
<text x="94" y="78.4">GPIO19</text>
<text x="97" y="83.4">GND</text>
<text x="216.5" y="83.3">R15</text>
<text x="246.9" y="81.7">U3B</text>
<text x="71.6" y="86">GPIO14</text>
<text x="71.6" y="88.5">GPIO15</text>
<text x="84.7" y="89.7" transform="rotate(-90 84.7 89.7)">SWCLK</text>
<text x="87.2" y="89.7" transform="rotate(-90 87.2 89.7)">GND</text>
<text x="89.8" y="89.7" transform="rotate(-90 89.8 89.7)">SWDIO</text>
<text x="94" y="88.5">GPIO16</text>
<text x="94" y="86">GPIO17</text>
<text x="161.8" y="88.6">R11</text>
<text x="217.2" y="85.6">1k</text>
<text x="244" y="88.5">+</text>
<text x="245.8" y="84">LM358</text>
<text x="268.6" y="85.8">R10</text>
<text x="269.3" y="88.1">1k</text>
<text x="144.9" y="94.9">10k</text>
<text x="161.8" y="90.9">470</text>
<text x="228.6" y="94">C8</text>
<text x="250.1" y="94.7">R7</text>
<text x="323.9" y="93.6">J_OUT1</text>
<text x="62.7" y="96.1">GND</text>
<text x="97.2" y="99.9">J_SWCLKDIO1</text>
<text x="105.9" y="96.1">GND</text>
<text x="145.9" y="97.2">R8</text>
<text x="162.3" y="98.8">Q_GATE_LED1</text>
<text x="162.3" y="101.1">2N3904</text>
<text x="228.6" y="96.5">1u</text>
<text x="249.6" y="97">51k</text>
<text x="323.9" y="96.1">Conn_01x04</text>
<text x="97.2" y="102.5">Conn_01x02</text>
<text x="222.8" y="107.6">GND</text>
<text x="232.9" y="106.4">R5</text>
<text x="249.6" y="104.7">22p</text>
<text x="250.1" y="102.4">C6</text>
<text x="306.6" y="105">+5V</text>
<text x="311" y="105">+12V</text>
<text x="40" y="110.9">#J_MIDI_IN1</text>
<text x="42.3" y="113.3">MIDI</text>
<text x="47.4" y="113.3">In</text>
<text x="92.6" y="113.5">U2</text>
<text x="111.4" y="110.1">+3.3V</text>
<text x="158" y="112.6">GND</text>
<text x="232.9" y="108.7">100k</text>
<text x="60.3" y="119.9">220</text>
<text x="60.9" y="117.5">R1</text>
<text x="90.8" y="115.8">6N138</text>
<text x="229.1" y="116.5">GND</text>
<text x="116.1" y="120.4">R3</text>
<text x="116.1" y="122.7">220</text>
<text x="323.9" y="120.3">J_IN1</text>
<text x="323.9" y="122.8">Conn_01x06</text>
<text x="71.9" y="126.7">D2</text>
<text x="71.9" y="129">1N4148</text>
<text x="216.5" y="127.7">R16</text>
<text x="217.2" y="130">1k</text>
<text x="245.8" y="128.5">LM358</text>
<text x="246.9" y="126.2">U6B</text>
<text x="268.6" y="130.2">R19</text>
<text x="111" y="133.1">R2</text>
<text x="111" y="135.4">4.7k</text>
<text x="244" y="133">+</text>
<text x="269.3" y="132.6">1k</text>
<text x="311.7" y="135.5">GND</text>
<text x="228.6" y="138.4">C9</text>
<text x="228.6" y="141">1u</text>
<text x="249.5" y="139.1">R18</text>
<text x="249.6" y="141.4">51k</text>
<text x="107.2" y="146.9">GND</text>
<text x="249.5" y="146.9">C10</text>
<text x="249.6" y="149.2">22p</text>
<text x="222.8" y="152">GND</text>
<text x="232.9" y="150.8">R17</text>
<text x="232.9" y="153.2">100k</text>
<text x="229.1" y="160.9">GND</text>
<text x="38" y="162.2">+12V</text>
<text x="49.5" y="166.6">1N4001</text>
<text x="52" y="164.3">D1</text>
<text x="75.3" y="166">LM7805_TO220</text>
<text x="81.2" y="163.6">U1</text>
<text x="92.9" y="165.3">Jumper_2_Open</text>
<text x="98.5" y="162.8">JP1</text>
<text x="105.9" y="162.2">+5V</text>
<text x="110.4" y="162.2">+12V</text>
<text x="116.1" y="162.2">+5V +3.3V</text>
<text x="167.5" y="163.4">+12V</text>
<text x="63.5" y="174">C7</text>
<text x="77.7" y="169.8">VI</text>
<text x="83.4" y="173.8" transform="rotate(-90 83.4 173.8)">GND</text>
<text x="84.8" y="169.8">VO</text>
<text x="214.6" y="173.7">H1</text>
<text x="63.5" y="176.5">10u</text>
<text x="71.5" y="175">C2</text>
<text x="71.5" y="177.3">330n</text>
<text x="96.9" y="175">C3</text>
<text x="96.9" y="177.3">100n</text>
<text x="126.2" y="174.9">GND</text>
<text x="131.1" y="176.1">PWR_FLAG</text>
<text x="163.4" y="177" transform="rotate(-90 163.4 177)">V+</text>
<text x="164" y="177.5">U6C</text>
<text x="164" y="179.8">LM358</text>
<text x="171" y="177" transform="rotate(-90 171 177)">V+</text>
<text x="171.7" y="177.5">U3C</text>
<text x="171.7" y="179.8">LM358</text>
<text x="184.5" y="177.5">C4</text>
<text x="184.5" y="179.8">100n</text>
<text x="196" y="179.8">100n</text>
<text x="196" y="177.5">C11</text>
<text x="214.6" y="176">MountingHole</text>
<text x="163.4" y="181.5" transform="rotate(-90 163.4 181.5)">V-</text>
<text x="171" y="181.5" transform="rotate(-90 171 181.5)">V-</text>
<text x="214.6" y="180.1">H2</text>
<text x="214.6" y="182.4">MountingHole</text>
<text x="66.5" y="190.1">GND</text>
<text x="108.2" y="190.1">PWR_FLAG</text>
<text x="168.1" y="193.9">GND</text>
</g>
<g font-size="1.8" fill="#0000c2">
<text x="226.1" y="54.9">Convert</text>
<text x="226.1" y="56.9">about</text>
<text x="232.6" y="56.9">0-10V</text>
<text x="234.4" y="54.9">0-4095mV</text>
<text x="240" y="56.9">range</text>
<text x="245.9" y="54.9">to</text>
<text x="247.9" y="58.3">Calibration</text>
<text x="295.9" y="54.9">Convert</text>
<text x="295.9" y="56.9">about</text>
<text x="302.4" y="56.9">0-10V</text>
<text x="304.2" y="54.9">0-4095mV</text>
<text x="309.9" y="56.9">range</text>
<text x="315.8" y="54.9">to</text>
<text x="247.9" y="62.4">The</text>
<text x="247.9" y="64.5">should</text>
<text x="252.3" y="62.4">max</text>
<text x="255.4" y="64.5">be</text>
<text x="257.3" y="62.4">output</text>
<text x="258.8" y="64.5">10000mV</text>
<text x="264.5" y="62.4">of</text>
<text x="267.6" y="62.4">the</text>
<text x="268.8" y="64.5">(10V)</text>
<text x="271.7" y="62.4">DAC is</text>
<text x="275.1" y="64.5">to</text>
<text x="278.2" y="64.5">cover</text>
<text x="279.3" y="62.4">4095mV.</text>
<text x="284.4" y="64.5">the</text>
<text x="288.6" y="64.5">10</text>
<text x="288.7" y="62.4">At</text>
<text x="291.7" y="62.4">this</text>
<text x="292.2" y="64.5">octave</text>
<text x="296.4" y="62.4">point</text>
<text x="299.5" y="64.5">range.</text>
<text x="302.3" y="62.4">the</text>
<text x="306.5" y="62.4">CV output</text>
<text x="306.6" y="64.5">This</text>
<text x="311.5" y="64.5">is</text>
<text x="165.6" y="70.4">This</text>
<text x="170.5" y="70.4">LED is</text>
<text x="177.9" y="70.4">on</text>
<text x="181.4" y="70.4">the</text>
<text x="185.6" y="70.4">UI</text>
<text x="188.7" y="70.4">board</text>
<text x="247.9" y="66.5">amplification</text>
<text x="247.9" y="68.6">provides</text>
<text x="247.9" y="70.6">accuracy</text>
<text x="257" y="68.6">a</text>
<text x="257.5" y="70.6">of</text>
<text x="259.3" y="68.6">fairly</text>
<text x="260.6" y="70.6">R1,</text>
<text x="261.5" y="66.5">of</text>
<text x="264.6" y="66.5">A =</text>
<text x="264.8" y="70.6">R2</text>
<text x="265.4" y="68.6">close</text>
<text x="268.5" y="70.6">and</text>
<text x="269.6" y="66.5">10000</text>
<text x="271.6" y="68.6">amplification</text>
<text x="273.1" y="70.6">R3.</text>
<text x="276.8" y="66.5">/</text>
<text x="279.3" y="66.5">4095</text>
<text x="285.2" y="68.6">to</text>
<text x="288.1" y="66.5">2.442.</text>
<text x="288.3" y="68.6">this</text>
<text x="292.9" y="68.6">depending</text>
<text x="295.3" y="66.5">This</text>
<text x="300.2" y="66.5">op-amp</text>
<text x="303.8" y="68.6">on</text>
<text x="307.2" y="68.6">the</text>
<text x="309.2" y="66.5">configuration</text>
<text x="165.6" y="72.4">here</text>
<text x="170.9" y="72.4">it's</text>
<text x="175" y="72.4">just</text>
<text x="179.7" y="72.4">for</text>
<text x="183.5" y="72.4">illustration.</text>
<text x="247.9" y="74.7">To further</text>
<text x="258.8" y="74.7">refine</text>
<text x="265.4" y="74.7">the</text>
<text x="269.5" y="74.7">output</text>
<text x="276.7" y="74.7">use</text>
<text x="281.2" y="74.7">the</text>
<text x="285.3" y="74.7">firmware</text>
<text x="294.6" y="74.7">calibration.</text>
<text x="268.7" y="103.4">Amplification</text>
<text x="268.7" y="105.4">3.3V</text>
<text x="268.7" y="107.5">3.3V</text>
<text x="274" y="105.4">to</text>
<text x="274" y="107.5">to</text>
<text x="277.1" y="105.4">5V</text>
<text x="277.1" y="107.5">8.25V</text>
<text x="284.8" y="105.4">R7=51k</text>
<text x="287.9" y="107.5">R7=130k</text>
<text x="240" y="114.1">Amplify</text>
<text x="248.1" y="114.1">3.3V</text>
<text x="253.4" y="114.1">to</text>
<text x="256.4" y="114.1">5V</text>
<text x="271" y="142.2">Amplification</text>
<text x="57.1" y="147.8">When</text>
<text x="57.1" y="149.8">jumper</text>
<text x="63.5" y="147.8">flashing</text>
<text x="65.1" y="149.8">MUST</text>
<text x="71.5" y="149.8">BE</text>
<text x="72.6" y="147.8">programs</text>
<text x="75.4" y="149.8">disconnected.</text>
<text x="82.9" y="147.8">to</text>
<text x="86.3" y="147.8">MCU,</text>
<text x="90" y="149.8">The</text>
<text x="92.4" y="147.8">this</text>
<text x="271" y="144.3">3.3V</text>
<text x="271" y="146.3">3.3V</text>
<text x="276.3" y="144.3">to</text>
<text x="276.3" y="146.3">to</text>
<text x="279.3" y="144.3">5V</text>
<text x="279.3" y="146.3">8.25V</text>
<text x="287.1" y="144.3">R18=51k</text>
<text x="290.2" y="146.3">R18=130k</text>
<text x="57.1" y="151.9">MCU</text>
<text x="57.1" y="153.9">the</text>
<text x="57.1" y="156">Picoprobe).</text>
<text x="61.6" y="153.9">SWD</text>
<text x="62.7" y="151.9">should</text>
<text x="67" y="153.9">device</text>
<text x="70.4" y="151.9">receive</text>
<text x="74.5" y="153.9">(another</text>
<text x="78.6" y="151.9">its</text>
<text x="82.5" y="151.9">power</text>
<text x="84" y="153.9">RPi</text>
<text x="88.6" y="153.9">Pico,</text>
<text x="89.4" y="151.9">from</text>
</g>
<g font-size="1.8" fill="#a1a1a1">
<text x="163" y="77.4">#D_LED1</text>
<text x="163" y="79.7">LED</text>
</g>
</svg>
